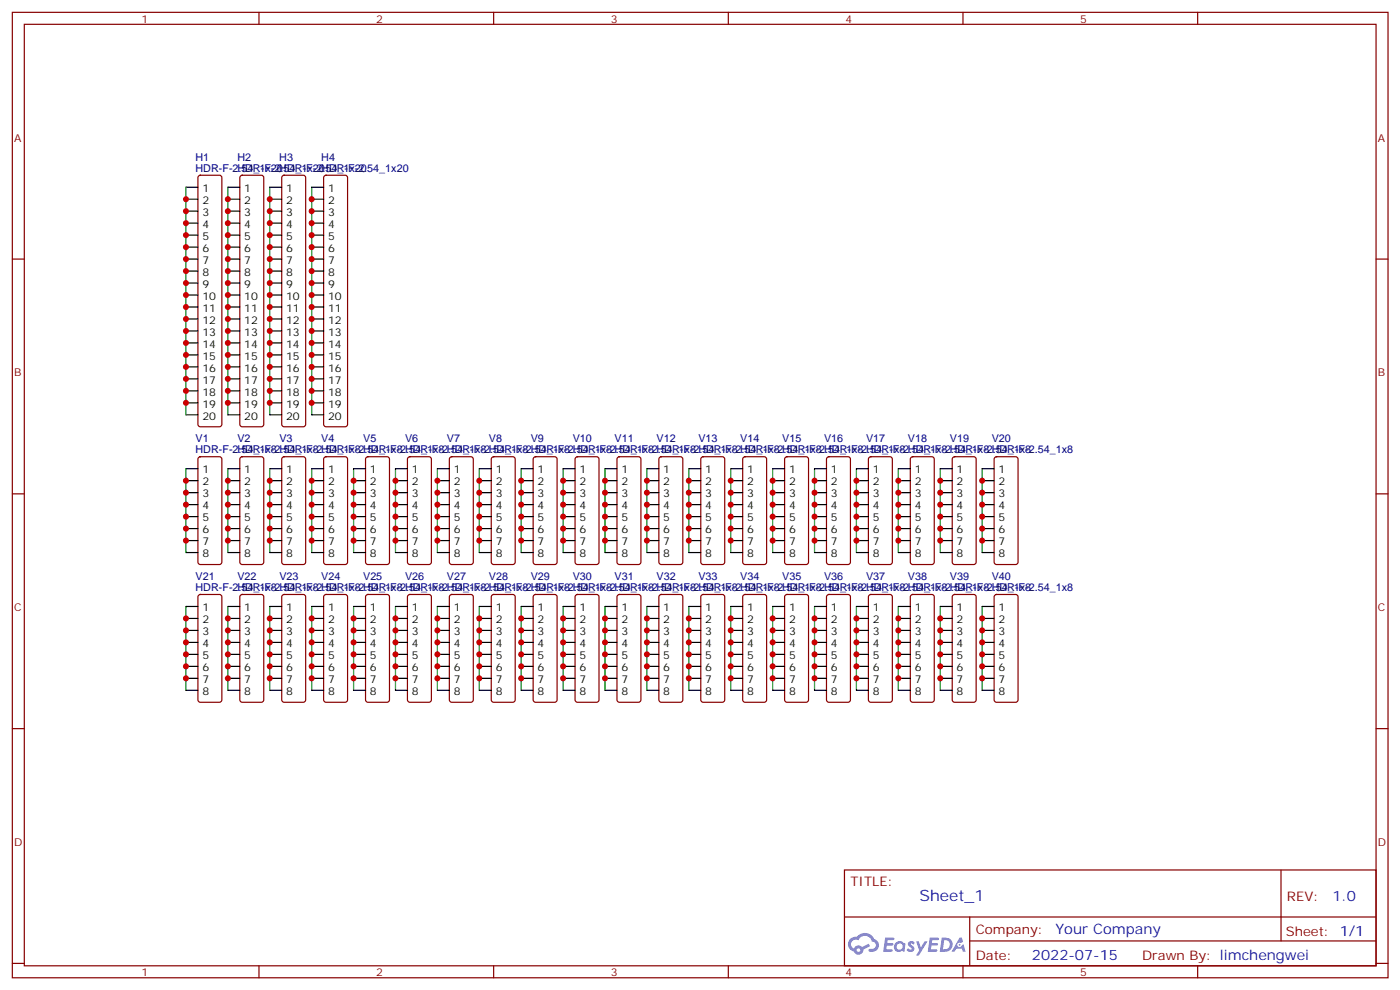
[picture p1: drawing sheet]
<svg xmlns="http://www.w3.org/2000/svg" width="413mm" height="292mm" viewBox="0 0 413 292" stroke-linecap="round" stroke-linejoin="round" font-family="sans-serif">
<g fill="none" stroke="#870000" stroke-width=".35">
<path d="M3.6 3.6h405.4v284.4h-405.4zM7.2 7.2h398.2v277.2h-398.2zM76.3 3.6v3.6M145.5 3.6v3.6M214.6 3.6v3.6M283.7 3.6v3.6M352.9 3.6v3.6M3.6 76.3h3.6M405.4 76.3h3.6M3.6 145.5h3.6M405.4 145.5h3.6M3.6 214.6h3.6"/>
<path d="M405.4 214.6h3.6M248.8 256.2h156.6v28.2h-156.6zM377.4 256.2v20.9M248.8 270.1h156.5M285.7 277.1h119.6M285.7 270.1v14.1M3.6 283.7h3.6M76.3 284.4v3.6M145.5 284.4v3.6M214.6 284.4v3.6M283.7 284.4v3.6M352.9 284.4v3.6"/>
<path d="M405.4 283.7h3.6"/>
</g>
<g fill="#5487ff">
<path d="M267.8 277.4a1.22 1.22 0 0 1 1.7 .3l-.4 .5a.47 .47 0 0 0-.3-.4 .47 .47 0 0 0-.5 .2l.2 .3a1.14 1.14 0 0 1 .7 1.7 1.14 1.14 0 0 1-1.9 0l-.2-.2 .5-.5 .7 .4a.29 .29 0 0 0 .4-.3 .29 .29 0 0 0-.3-.3 1.04 1.04 0 0 1-.6-1.7z"/>
<path d="M260.8 276.2h2.4l.3 .1-.1 .5-1.9 .1-.1 .9h1.5l.4 .3-.4 .4h-1.6l-.2 1.1h1.8l.1 .3-.1 .4h-2.7z"/>
<path d="M274 276.2h2.3l.3 .1-.1 .5-1.8 .1-.1 .9h1.5l.3 .3-.4 .4h-1.6l-.1 1.1h1.7l.2 .3-.2 .4h-2.6z"/>
<path d="M282.7 276.2h.7l.3 1.2-.6 .3a.69 .69 0 0 0-1 .3 .69 .69 0 0 0 .5 1 .69 .69 0 0 0 .8-.7l.5-.2 .6 2.2h-.8l-.2-.9h-1.8l-.5 .9h-.8z"/>
<path d="M269.9 277.2h.8l.6 1.9 1.1-1.9h.9l-2.6 4.2h-.8l.9-1.5z"/>
<path d="M277.5 276.2l-.6 4.1h1.3a2.11 2.11 0 0 0 2.5-2.1 2.11 2.11 0 0 0-2.5-2zM278.2 276.9a1.39 1.39 0 0 1 1.7 1.4 1.39 1.39 0 0 1-1.8 1.3h-.3z"/>
<path d="M263.8 277.8a1.54 1.54 0 0 0-.1 2.1 1.54 1.54 0 0 0 2.2 .2l.6 .2 .3-2.3-.2-.2-.4-.1a1.49 1.49 0 0 0-2.4 .1zM264.1 278.8a.94 .94 0 0 1 1.8 0 .94 .94 0 0 1-1.8 0z"/>
<path d="M250.5 276.5a2.18 2.18 0 0 0 1.1 3.7 1.44 1.44 0 0 0 1.6 1 1.44 1.44 0 0 0 1.2-1.5l2-1-.5-.8-1.9 1a1.47 1.47 0 0 0-2.4 .5 1.39 1.39 0 0 1-.7-2 1.39 1.39 0 0 1 2-.5 2.12 2.12 0 0 1 2.2-1.3 2.12 2.12 0 0 1 1.9 1.7 1.14 1.14 0 0 1 1.1 1.4 1.14 1.14 0 0 1-1.7 .8 .43 .43 0 0 0-.5 .3 .43 .43 0 0 0 .4 .5 1.98 1.98 0 0 0 2.5-1.2 1.98 1.98 0 0 0-1.2-2.5 3.1 3.1 0 0 0-5.3-.7l-.9 .1zM252.4 279.8a.55 .55 0 0 1 1.1 0 .55 .55 0 0 1-1.1 0z"/>
<circle cx="282.7" cy="278.3" r=".26"/>
</g>
<g fill="none" stroke="#870000" stroke-width=".35">
<path d="M58.5 51.8l.5-.2h5.7l.5 .2 .2 .5v72.7l-.3 .5-.4 .2h-5.7l-.5-.2-.2-.5v-72.7zM70.9 51.8l.5-.2h5.6l.5 .2 .2 .5v72.7l-.2 .5-.5 .2h-5.6l-.5-.2-.2-.5v-72.7zM83.2 51.8l.5-.2h5.7l.5 .2 .2 .5v72.7l-.3 .5-.4 .2h-5.7l-.5-.2-.2-.5v-72.7zM95.6 51.8l.5-.2h5.6l.5 .2 .2 .5v72.7l-.2 .5-.5 .2h-5.6l-.5-.2-.2-.5v-72.7zM58.5 134.7l.5-.2h5.7l.5 .2 .2 .5v30.4l-.3 .5-.4 .2h-5.7l-.5-.3-.2-.4v-30.4zM70.9 134.7l.5-.2h5.6l.5 .2 .2 .5v30.4l-.2 .5-.5 .2h-5.6l-.5-.3-.2-.4v-30.4zM83.2 134.7l.5-.2h5.7l.5 .2 .2 .5v30.4l-.3 .5-.4 .2h-5.7l-.5-.3-.2-.4v-30.4zM95.6 134.7l.5-.2h5.6l.5 .2 .2 .5v30.4l-.2 .5-.5 .2h-5.6l-.5-.3-.2-.4v-30.4zM107.9 134.7l.5-.2h5.7l.5 .2 .2 .5v30.4l-.3 .5-.4 .2h-5.7l-.5-.3-.2-.4v-30.4zM120.3 134.7l.5-.2h5.6l.5 .2 .2 .5v30.4l-.2 .5-.5 .2h-5.6l-.5-.3-.2-.4v-30.4zM132.6 134.7l.5-.2h5.6l.5 .2 .3 .5v30.4l-.3 .5-.5 .2h-5.6l-.5-.3-.2-.4v-30.4zM145 134.7l.5-.2h5.6l.5 .2 .2 .5v30.4l-.2 .5-.5 .2h-5.6l-.5-.3-.3-.4v-30.4z"/>
<path d="M157.3 134.7l.5-.2h5.6l.5 .2 .2 .5v30.4l-.2 .5-.5 .2h-5.6l-.5-.3-.2-.4v-30.4zM169.7 134.7l.4-.2h5.7l.5 .2 .2 .5v30.4l-.2 .5-.5 .2h-5.7l-.5-.3-.2-.4v-30.4zM182 134.7l.5-.2h5.6l.5 .2 .2 .5v30.4l-.2 .5-.5 .2h-5.6l-.5-.3-.2-.4v-30.4zM194.4 134.7l.4-.2h5.7l.5 .2 .2 .5v30.4l-.2 .5-.5 .2h-5.7l-.5-.3-.2-.4v-30.4zM206.7 134.7l.5-.2h5.6l.5 .2 .2 .5v30.4l-.2 .5-.5 .2h-5.6l-.5-.3-.2-.4v-30.4zM219.1 134.7l.4-.2h5.7l.5 .2 .2 .5v30.4l-.3 .5-.4 .2h-5.7l-.5-.3-.2-.4v-30.4zM231.4 134.7l.5-.2h5.6l.5 .2 .2 .5v30.4l-.2 .5-.5 .2h-5.6l-.5-.3-.2-.4v-30.4zM243.8 134.7l.4-.2h5.7l.5 .2 .2 .5v30.4l-.3 .5-.4 .2h-5.7l-.5-.3-.2-.4v-30.4zM256.1 134.7l.5-.2h5.6l.5 .2 .2 .5v30.4l-.2 .5-.5 .2h-5.6l-.5-.3-.2-.4v-30.4zM268.5 134.7l.4-.2h5.7l.5 .2 .2 .5v30.4l-.3 .5-.4 .2h-5.7l-.5-.3-.2-.4v-30.4zM280.8 134.7l.5-.2h5.6l.5 .2 .2 .5v30.4l-.2 .5-.5 .2h-5.6l-.5-.3-.2-.4v-30.4zM293.1 134.7l.5-.2h5.7l.5 .2 .2 .5v30.4l-.3 .5-.4 .2h-5.7l-.5-.3-.2-.4v-30.4z"/>
<path d="M58.5 175.3l.5-.2h5.7l.5 .2 .2 .5v30.3l-.3 .5-.4 .2h-5.7l-.5-.2-.2-.5v-30.3zM70.9 175.3l.5-.2h5.6l.5 .2 .2 .5v30.3l-.2 .5-.5 .2h-5.6l-.5-.2-.2-.5v-30.3zM83.2 175.3l.5-.2h5.7l.5 .2 .2 .5v30.3l-.3 .5-.4 .2h-5.7l-.5-.2-.2-.5v-30.3zM95.6 175.3l.5-.2h5.6l.5 .2 .2 .5v30.3l-.2 .5-.5 .2h-5.6l-.5-.2-.2-.5v-30.3zM107.9 175.3l.5-.2h5.7l.5 .2 .2 .5v30.3l-.3 .5-.4 .2h-5.7l-.5-.2-.2-.5v-30.3zM120.3 175.3l.5-.2h5.6l.5 .2 .2 .5v30.3l-.2 .5-.5 .2h-5.6l-.5-.2-.2-.5v-30.3zM132.6 175.3l.5-.2h5.6l.5 .2 .3 .5v30.3l-.3 .5-.5 .2h-5.6l-.5-.2-.2-.5v-30.3zM145 175.3l.5-.2h5.6l.5 .2 .2 .5v30.3l-.2 .5-.5 .2h-5.6l-.5-.2-.3-.5v-30.3zM157.3 175.3l.5-.2h5.6l.5 .2 .2 .5v30.3l-.2 .5-.5 .2h-5.6l-.5-.2-.2-.5v-30.3zM169.7 175.3l.4-.2h5.7l.5 .2 .2 .5v30.3l-.2 .5-.5 .2h-5.7l-.5-.2-.2-.5v-30.3zM182 175.3l.5-.2h5.6l.5 .2 .2 .5v30.3l-.2 .5-.5 .2h-5.6l-.5-.2-.2-.5v-30.3zM194.4 175.3l.4-.2h5.7l.5 .2 .2 .5v30.3l-.2 .5-.5 .2h-5.7l-.5-.2-.2-.5v-30.3z"/>
<path d="M206.7 175.3l.5-.2h5.6l.5 .2 .2 .5v30.3l-.2 .5-.5 .2h-5.6l-.5-.2-.2-.5v-30.3zM219.1 175.3l.4-.2h5.7l.5 .2 .2 .5v30.3l-.3 .5-.4 .2h-5.7l-.5-.2-.2-.5v-30.3zM231.4 175.3l.5-.2h5.6l.5 .2 .2 .5v30.3l-.2 .5-.5 .2h-5.6l-.5-.2-.2-.5v-30.3zM243.8 175.3l.4-.2h5.7l.5 .2 .2 .5v30.3l-.3 .5-.4 .2h-5.7l-.5-.2-.2-.5v-30.3zM256.1 175.3l.5-.2h5.6l.5 .2 .2 .5v30.3l-.2 .5-.5 .2h-5.6l-.5-.2-.2-.5v-30.3zM268.5 175.3l.4-.2h5.7l.5 .2 .2 .5v30.3l-.3 .5-.4 .2h-5.7l-.5-.2-.2-.5v-30.3zM280.8 175.3l.5-.2h5.6l.5 .2 .2 .5v30.3l-.2 .5-.5 .2h-5.6l-.5-.2-.2-.5v-30.3zM293.1 175.3l.5-.2h5.7l.5 .2 .2 .5v30.3l-.3 .5-.4 .2h-5.7l-.5-.2-.2-.5v-30.3z"/>
</g>
<g fill="none" stroke="#000" stroke-width=".35">
<path d="M54.8 55.1h3.5M54.8 58.7h3.5M67.1 55.1h3.6M67.1 58.7h3.6M79.5 55.1h3.5M79.5 58.7h3.5M91.8 55.1h3.6M91.8 58.7h3.6M54.8 62.2h3.5M54.8 65.7h3.5M54.8 69.3h3.5M54.8 72.8h3.5"/>
<path d="M54.8 76.3h3.5M54.8 79.8h3.5M67.1 62.2h3.6M67.1 65.7h3.6M67.1 69.3h3.6M67.1 72.8h3.6M67.1 76.3h3.6M67.1 79.8h3.6M79.5 62.2h3.5M79.5 65.7h3.5M79.5 69.3h3.5M79.5 72.8h3.5"/>
<path d="M79.5 76.3h3.5M79.5 79.8h3.5M91.8 62.2h3.6M91.8 65.7h3.6M91.8 69.3h3.6M91.8 72.8h3.6M91.8 76.3h3.6M91.8 79.8h3.6M54.8 83.4h3.5M54.8 86.9h3.5M54.8 90.4h3.5M54.8 93.9h3.5"/>
<path d="M54.8 97.5h3.5M67.1 83.4h3.6M67.1 86.9h3.6M67.1 90.4h3.6M67.1 93.9h3.6M67.1 97.5h3.6M79.5 83.4h3.5M79.5 86.9h3.5M79.5 90.4h3.5M79.5 93.9h3.5M79.5 97.5h3.5M91.8 83.4h3.6"/>
<path d="M91.8 86.9h3.6M91.8 90.4h3.6M91.8 93.9h3.6M91.8 97.5h3.6M54.8 101h3.5M54.8 104.5h3.5M54.8 108.1h3.5M54.8 111.6h3.5M54.8 115.1h3.5M54.8 118.6h3.5M67.1 101h3.6M67.1 104.5h3.6"/>
<path d="M67.1 108.1h3.6M67.1 111.6h3.6M67.1 115.1h3.6M67.1 118.6h3.6M79.5 101h3.5M79.5 104.5h3.5M79.5 108.1h3.5M79.5 111.6h3.5M79.5 115.1h3.5M79.5 118.6h3.5M91.8 101h3.6M91.8 104.5h3.6"/>
<path d="M91.8 108.1h3.6M91.8 111.6h3.6M91.8 115.1h3.6M91.8 118.6h3.6M54.8 122.2h3.5M54.8 138h3.5M67.1 122.2h3.6M67.1 138h3.6M79.5 122.2h3.5M79.5 138h3.5M91.8 122.2h3.6M91.8 138h3.6"/>
<path d="M104.2 138h3.5M116.5 138h3.6M128.9 138h3.5M141.2 138h3.5M153.6 138h3.5M165.9 138h3.5M178.3 138h3.5M190.6 138h3.5M203 138h3.5M215.3 138h3.5M227.6 138h3.6M240 138h3.5"/>
<path d="M252.3 138h3.6M264.7 138h3.5M277 138h3.6M289.4 138h3.5M54.8 141.6h3.5M54.8 145.1h3.5M54.8 148.6h3.5M54.8 152.2h3.5M54.8 155.7h3.5M54.8 159.2h3.5M67.1 141.6h3.6M67.1 145.1h3.6"/>
<path d="M67.1 148.6h3.6M67.1 152.2h3.6M67.1 155.7h3.6M67.1 159.2h3.6M79.5 141.6h3.5M79.5 145.1h3.5M79.5 148.6h3.5M79.5 152.2h3.5M79.5 155.7h3.5M79.5 159.2h3.5M91.8 141.6h3.6M91.8 145.1h3.6"/>
<path d="M91.8 148.6h3.6M91.8 152.2h3.6M91.8 155.7h3.6M91.8 159.2h3.6M104.2 141.6h3.5M104.2 145.1h3.5M104.2 148.6h3.5M104.2 152.2h3.5M104.2 155.7h3.5M104.2 159.2h3.5M116.5 141.6h3.6M116.5 145.1h3.6"/>
<path d="M116.5 148.6h3.6M116.5 152.2h3.6M116.5 155.7h3.6M116.5 159.2h3.6M128.9 141.6h3.5M128.9 145.1h3.5M128.9 148.6h3.5M128.9 152.2h3.5M128.9 155.7h3.5M128.9 159.2h3.5M141.2 141.6h3.5M141.2 145.1h3.5"/>
<path d="M141.2 148.6h3.5M141.2 152.2h3.5M141.2 155.7h3.5M141.2 159.2h3.5M153.6 141.6h3.5M153.6 145.1h3.5M153.6 148.6h3.5M153.6 152.2h3.5M153.6 155.7h3.5M153.6 159.2h3.5M165.9 141.6h3.5M165.9 145.1h3.5"/>
<path d="M165.9 148.6h3.5M165.9 152.2h3.5M165.9 155.7h3.5M165.9 159.2h3.5M178.3 141.6h3.5M178.3 145.1h3.5M178.3 148.6h3.5M178.3 152.2h3.5M178.3 155.7h3.5M178.3 159.2h3.5M190.6 141.6h3.5M190.6 145.1h3.5"/>
<path d="M190.6 148.6h3.5M190.6 152.2h3.5M190.6 155.7h3.5M190.6 159.2h3.5M203 141.6h3.5M203 145.1h3.5M203 148.6h3.5M203 152.2h3.5M203 155.7h3.5M203 159.2h3.5M215.3 141.6h3.5M215.3 145.1h3.5"/>
<path d="M215.3 148.6h3.5M215.3 152.2h3.5M215.3 155.7h3.5M215.3 159.2h3.5M227.6 141.6h3.6M227.6 145.1h3.6M227.6 148.6h3.6M227.6 152.2h3.6M227.6 155.7h3.6M227.6 159.2h3.6M240 141.6h3.5M240 145.1h3.5"/>
<path d="M240 148.6h3.5M240 152.2h3.5M240 155.7h3.5M240 159.2h3.5M252.3 141.6h3.6M252.3 145.1h3.6M252.3 148.6h3.6M252.3 152.2h3.6M252.3 155.7h3.6M252.3 159.2h3.6M264.7 141.6h3.5M264.7 145.1h3.5"/>
<path d="M264.7 148.6h3.5M264.7 152.2h3.5M264.7 155.7h3.5M264.7 159.2h3.5M277 141.6h3.6M277 145.1h3.6M277 148.6h3.6M277 152.2h3.6M277 155.7h3.6M277 159.2h3.6M289.4 141.6h3.5M289.4 145.1h3.5"/>
<path d="M289.4 148.6h3.5M289.4 152.2h3.5M289.4 155.7h3.5M289.4 159.2h3.5M54.8 162.7h3.5M54.8 178.6h3.5M67.1 162.7h3.6M67.1 178.6h3.6M79.5 162.7h3.5M79.5 178.6h3.5M91.8 162.7h3.6M91.8 178.6h3.6"/>
<path d="M104.2 162.7h3.5M104.2 178.6h3.5M116.5 162.7h3.6M116.5 178.6h3.6M128.9 162.7h3.5M128.9 178.6h3.5M141.2 162.7h3.5M141.2 178.6h3.5M153.6 162.7h3.5M153.6 178.6h3.5M165.9 162.7h3.5M165.9 178.6h3.5"/>
<path d="M178.3 162.7h3.5M178.3 178.6h3.5M190.6 162.7h3.5M190.6 178.6h3.5M203 162.7h3.5M203 178.6h3.5M215.3 162.7h3.5M215.3 178.6h3.5M227.6 162.7h3.6M227.6 178.6h3.6M240 162.7h3.5M240 178.6h3.5"/>
<path d="M252.3 162.7h3.6M252.3 178.6h3.6M264.7 162.7h3.5M264.7 178.6h3.5M277 162.7h3.6M277 178.6h3.6M289.4 162.7h3.5M289.4 178.6h3.5M54.8 182.1h3.5M54.8 185.7h3.5M54.8 189.2h3.5M54.8 192.7h3.5"/>
<path d="M54.8 196.3h3.5M54.8 199.8h3.5M67.1 182.1h3.6M67.1 185.7h3.6M67.1 189.2h3.6M67.1 192.7h3.6M67.1 196.3h3.6M67.1 199.8h3.6M79.5 182.1h3.5M79.5 185.7h3.5M79.5 189.2h3.5M79.5 192.7h3.5"/>
<path d="M79.5 196.3h3.5M79.5 199.8h3.5M91.8 182.1h3.6M91.8 185.7h3.6M91.8 189.2h3.6M91.8 192.7h3.6M91.8 196.3h3.6M91.8 199.8h3.6M104.2 182.1h3.5M104.2 185.7h3.5M104.2 189.2h3.5M104.2 192.7h3.5"/>
<path d="M104.2 196.3h3.5M104.2 199.8h3.5M116.5 182.1h3.6M116.5 185.7h3.6M116.5 189.2h3.6M116.5 192.7h3.6M116.5 196.3h3.6M116.5 199.8h3.6M128.9 182.1h3.5M128.9 185.7h3.5M128.9 189.2h3.5M128.9 192.7h3.5"/>
<path d="M128.9 196.3h3.5M128.9 199.8h3.5M141.2 182.1h3.5M141.2 185.7h3.5M141.2 189.2h3.5M141.2 192.7h3.5M141.2 196.3h3.5M141.2 199.8h3.5M153.6 182.1h3.5M153.6 185.7h3.5M153.6 189.2h3.5M153.6 192.7h3.5"/>
<path d="M153.6 196.3h3.5M153.6 199.8h3.5M165.9 182.1h3.5M165.9 185.7h3.5M165.9 189.2h3.5M165.9 192.7h3.5M165.9 196.3h3.5M165.9 199.8h3.5M178.3 182.1h3.5M178.3 185.7h3.5M178.3 189.2h3.5M178.3 192.7h3.5"/>
<path d="M178.3 196.3h3.5M178.3 199.8h3.5M190.6 182.1h3.5M190.6 185.7h3.5M190.6 189.2h3.5M190.6 192.7h3.5M190.6 196.3h3.5M190.6 199.8h3.5M203 182.1h3.5M203 185.7h3.5M203 189.2h3.5M203 192.7h3.5"/>
<path d="M203 196.3h3.5M203 199.8h3.5M215.3 182.1h3.5M215.3 185.7h3.5M215.3 189.2h3.5M215.3 192.7h3.5M215.3 196.3h3.5M215.3 199.8h3.5M227.6 182.1h3.6M227.6 185.7h3.6M227.6 189.2h3.6M227.6 192.7h3.6"/>
<path d="M227.6 196.3h3.6M227.6 199.8h3.6M240 182.1h3.5M240 185.7h3.5M240 189.2h3.5M240 192.7h3.5M240 196.3h3.5M240 199.8h3.5M252.3 182.1h3.6M252.3 185.7h3.6M252.3 189.2h3.6M252.3 192.7h3.6"/>
<path d="M252.3 196.3h3.6M252.3 199.8h3.6M264.7 182.1h3.5M264.7 185.7h3.5M264.7 189.2h3.5M264.7 192.7h3.5M264.7 196.3h3.5M264.7 199.8h3.5M277 182.1h3.6M277 185.7h3.6M277 189.2h3.6M277 192.7h3.6"/>
<path d="M277 196.3h3.6M277 199.8h3.6M289.4 182.1h3.5M289.4 185.7h3.5M289.4 189.2h3.5M289.4 192.7h3.5M289.4 196.3h3.5M289.4 199.8h3.5M54.8 203.3h3.5M67.1 203.3h3.6M79.5 203.3h3.5M91.8 203.3h3.6"/>
<path d="M104.2 203.3h3.5M116.5 203.3h3.6M128.9 203.3h3.5M141.2 203.3h3.5M153.6 203.3h3.5M165.9 203.3h3.5M178.3 203.3h3.5M190.6 203.3h3.5M203 203.3h3.5M215.3 203.3h3.5M227.6 203.3h3.6M240 203.3h3.5"/>
<path d="M252.3 203.3h3.6M264.7 203.3h3.5M277 203.3h3.6M289.4 203.3h3.5"/>
</g>
<g fill="none" stroke="#008700" stroke-width=".35">
<path d="M54.8 55.1v67.1M67.1 55.1v67.1M79.5 55.1v67.1M91.8 55.1v67.1M54.8 138v24.7M67.1 138v24.7M79.5 138v24.7M91.8 138v24.7M104.2 138v24.7M116.5 138v24.7M128.9 138v24.7M141.2 138v24.7"/>
<path d="M153.6 138v24.7M165.9 138v24.7M178.3 138v24.7M190.6 138v24.7M203 138v24.7M215.3 138v24.7M227.6 138v24.7M240 138v24.7M252.3 138v24.7M264.7 138v24.7M277 138v24.7M289.4 138v24.7"/>
<path d="M54.8 178.6v24.7M67.1 178.6v24.7M79.5 178.6v24.7M91.8 178.6v24.7M104.2 178.6v24.7M116.5 178.6v24.7M128.9 178.6v24.7M141.2 178.6v24.7M153.6 178.6v24.7M165.9 178.6v24.7M178.3 178.6v24.7M190.6 178.6v24.7"/>
<path d="M203 178.6v24.7M215.3 178.6v24.7M227.6 178.6v24.7M240 178.6v24.7M252.3 178.6v24.7M264.7 178.6v24.7M277 178.6v24.7M289.4 178.6v24.7"/>
</g>
<g fill="#c00">
<circle cx="54.8" cy="58.7" r=".88"/>
<circle cx="54.8" cy="62.2" r=".88"/>
<circle cx="54.8" cy="65.7" r=".88"/>
<circle cx="54.8" cy="69.3" r=".88"/>
<circle cx="54.8" cy="72.8" r=".88"/>
<circle cx="54.8" cy="76.3" r=".88"/>
<circle cx="54.8" cy="79.8" r=".88"/>
<circle cx="54.8" cy="83.4" r=".88"/>
<circle cx="54.8" cy="86.9" r=".88"/>
<circle cx="54.8" cy="90.4" r=".88"/>
<circle cx="54.8" cy="93.9" r=".88"/>
<circle cx="54.8" cy="97.5" r=".88"/>
<circle cx="54.8" cy="101" r=".88"/>
<circle cx="54.8" cy="104.5" r=".88"/>
<circle cx="54.8" cy="108.1" r=".88"/>
<circle cx="54.8" cy="111.6" r=".88"/>
<circle cx="54.8" cy="115.1" r=".88"/>
<circle cx="54.8" cy="118.6" r=".88"/>
<circle cx="67.1" cy="118.6" r=".88"/>
<circle cx="67.1" cy="115.1" r=".88"/>
<circle cx="67.1" cy="111.6" r=".88"/>
<circle cx="67.1" cy="108.1" r=".88"/>
<circle cx="67.1" cy="104.5" r=".88"/>
<circle cx="67.1" cy="101" r=".88"/>
<circle cx="67.1" cy="97.5" r=".88"/>
<circle cx="67.1" cy="93.9" r=".88"/>
<circle cx="67.1" cy="90.4" r=".88"/>
<circle cx="67.1" cy="86.9" r=".88"/>
<circle cx="67.1" cy="83.4" r=".88"/>
<circle cx="67.1" cy="79.8" r=".88"/>
<circle cx="67.1" cy="76.3" r=".88"/>
<circle cx="67.1" cy="72.8" r=".88"/>
<circle cx="67.1" cy="69.3" r=".88"/>
<circle cx="67.1" cy="65.7" r=".88"/>
<circle cx="67.1" cy="62.2" r=".88"/>
<circle cx="67.1" cy="58.7" r=".88"/>
<circle cx="79.5" cy="118.6" r=".88"/>
<circle cx="79.5" cy="115.1" r=".88"/>
<circle cx="79.5" cy="111.6" r=".88"/>
<circle cx="79.5" cy="108.1" r=".88"/>
<circle cx="79.5" cy="104.5" r=".88"/>
<circle cx="79.5" cy="101" r=".88"/>
<circle cx="79.5" cy="97.5" r=".88"/>
<circle cx="79.5" cy="93.9" r=".88"/>
<circle cx="79.5" cy="90.4" r=".88"/>
<circle cx="79.5" cy="86.9" r=".88"/>
<circle cx="79.5" cy="83.4" r=".88"/>
<circle cx="79.5" cy="79.8" r=".88"/>
<circle cx="79.5" cy="76.3" r=".88"/>
<circle cx="79.5" cy="72.8" r=".88"/>
<circle cx="79.5" cy="69.3" r=".88"/>
<circle cx="79.5" cy="65.7" r=".88"/>
<circle cx="79.5" cy="62.2" r=".88"/>
<circle cx="79.5" cy="58.7" r=".88"/>
<circle cx="91.8" cy="118.6" r=".88"/>
<circle cx="91.8" cy="115.1" r=".88"/>
<circle cx="91.8" cy="111.6" r=".88"/>
<circle cx="91.8" cy="108.1" r=".88"/>
<circle cx="91.8" cy="104.5" r=".88"/>
<circle cx="91.8" cy="101" r=".88"/>
<circle cx="91.8" cy="97.5" r=".88"/>
<circle cx="91.8" cy="93.9" r=".88"/>
<circle cx="91.8" cy="90.4" r=".88"/>
<circle cx="91.8" cy="86.9" r=".88"/>
<circle cx="91.8" cy="83.4" r=".88"/>
<circle cx="91.8" cy="79.8" r=".88"/>
<circle cx="91.8" cy="76.3" r=".88"/>
<circle cx="91.8" cy="72.8" r=".88"/>
<circle cx="91.8" cy="69.3" r=".88"/>
<circle cx="91.8" cy="65.7" r=".88"/>
<circle cx="91.8" cy="62.2" r=".88"/>
<circle cx="91.8" cy="58.7" r=".88"/>
<circle cx="54.8" cy="141.6" r=".88"/>
<circle cx="54.8" cy="145.1" r=".88"/>
<circle cx="54.8" cy="148.6" r=".88"/>
<circle cx="54.8" cy="152.2" r=".88"/>
<circle cx="54.8" cy="155.7" r=".88"/>
<circle cx="54.8" cy="159.2" r=".88"/>
<circle cx="67.1" cy="159.2" r=".88"/>
<circle cx="67.1" cy="155.7" r=".88"/>
<circle cx="67.1" cy="152.2" r=".88"/>
<circle cx="67.1" cy="148.6" r=".88"/>
<circle cx="67.1" cy="145.1" r=".88"/>
<circle cx="67.1" cy="141.6" r=".88"/>
<circle cx="79.5" cy="159.2" r=".88"/>
<circle cx="79.5" cy="155.7" r=".88"/>
<circle cx="79.5" cy="152.2" r=".88"/>
<circle cx="79.5" cy="148.6" r=".88"/>
<circle cx="79.5" cy="145.1" r=".88"/>
<circle cx="79.5" cy="141.6" r=".88"/>
<circle cx="91.8" cy="159.2" r=".88"/>
<circle cx="91.8" cy="155.7" r=".88"/>
<circle cx="91.8" cy="152.2" r=".88"/>
<circle cx="91.8" cy="148.6" r=".88"/>
<circle cx="91.8" cy="145.1" r=".88"/>
<circle cx="91.8" cy="141.6" r=".88"/>
<circle cx="104.2" cy="159.2" r=".88"/>
<circle cx="104.2" cy="155.7" r=".88"/>
<circle cx="104.2" cy="152.2" r=".88"/>
<circle cx="104.2" cy="148.6" r=".88"/>
<circle cx="104.2" cy="145.1" r=".88"/>
<circle cx="104.2" cy="141.6" r=".88"/>
<circle cx="116.5" cy="159.2" r=".88"/>
<circle cx="116.5" cy="155.7" r=".88"/>
<circle cx="116.5" cy="152.2" r=".88"/>
<circle cx="116.5" cy="148.6" r=".88"/>
<circle cx="116.5" cy="145.1" r=".88"/>
<circle cx="116.5" cy="141.6" r=".88"/>
<circle cx="128.9" cy="159.2" r=".88"/>
<circle cx="128.9" cy="155.7" r=".88"/>
<circle cx="128.9" cy="152.2" r=".88"/>
<circle cx="128.9" cy="148.6" r=".88"/>
<circle cx="128.9" cy="145.1" r=".88"/>
<circle cx="128.9" cy="141.6" r=".88"/>
<circle cx="141.2" cy="159.2" r=".88"/>
<circle cx="141.2" cy="155.7" r=".88"/>
<circle cx="141.2" cy="152.2" r=".88"/>
<circle cx="141.2" cy="148.6" r=".88"/>
<circle cx="141.2" cy="145.1" r=".88"/>
<circle cx="141.2" cy="141.6" r=".88"/>
<circle cx="153.6" cy="159.2" r=".88"/>
<circle cx="153.6" cy="155.7" r=".88"/>
<circle cx="153.6" cy="152.2" r=".88"/>
<circle cx="153.6" cy="148.6" r=".88"/>
<circle cx="153.6" cy="145.1" r=".88"/>
<circle cx="153.6" cy="141.6" r=".88"/>
<circle cx="165.9" cy="159.2" r=".88"/>
<circle cx="165.9" cy="155.7" r=".88"/>
<circle cx="165.9" cy="152.2" r=".88"/>
<circle cx="165.9" cy="148.6" r=".88"/>
<circle cx="165.9" cy="145.1" r=".88"/>
<circle cx="165.9" cy="141.6" r=".88"/>
<circle cx="178.3" cy="159.2" r=".88"/>
<circle cx="178.3" cy="155.7" r=".88"/>
<circle cx="178.3" cy="152.2" r=".88"/>
<circle cx="178.3" cy="148.6" r=".88"/>
<circle cx="178.3" cy="145.1" r=".88"/>
<circle cx="178.3" cy="141.6" r=".88"/>
<circle cx="190.6" cy="159.2" r=".88"/>
<circle cx="190.6" cy="155.7" r=".88"/>
<circle cx="190.6" cy="152.2" r=".88"/>
<circle cx="190.6" cy="148.6" r=".88"/>
<circle cx="190.6" cy="145.1" r=".88"/>
<circle cx="190.6" cy="141.6" r=".88"/>
<circle cx="203" cy="159.2" r=".88"/>
<circle cx="203" cy="155.7" r=".88"/>
<circle cx="203" cy="152.2" r=".88"/>
<circle cx="203" cy="148.6" r=".88"/>
<circle cx="203" cy="145.1" r=".88"/>
<circle cx="203" cy="141.6" r=".88"/>
<circle cx="215.3" cy="159.2" r=".88"/>
<circle cx="215.3" cy="155.7" r=".88"/>
<circle cx="215.3" cy="152.2" r=".88"/>
<circle cx="215.3" cy="148.6" r=".88"/>
<circle cx="215.3" cy="145.1" r=".88"/>
<circle cx="215.3" cy="141.6" r=".88"/>
<circle cx="227.6" cy="159.2" r=".88"/>
<circle cx="227.6" cy="155.7" r=".88"/>
<circle cx="227.6" cy="152.2" r=".88"/>
<circle cx="227.6" cy="148.6" r=".88"/>
<circle cx="227.6" cy="145.1" r=".88"/>
<circle cx="227.6" cy="141.6" r=".88"/>
<circle cx="240" cy="159.2" r=".88"/>
<circle cx="240" cy="155.7" r=".88"/>
<circle cx="240" cy="152.2" r=".88"/>
<circle cx="240" cy="148.6" r=".88"/>
<circle cx="240" cy="145.1" r=".88"/>
<circle cx="240" cy="141.6" r=".88"/>
<circle cx="252.3" cy="159.2" r=".88"/>
<circle cx="252.3" cy="155.7" r=".88"/>
<circle cx="252.3" cy="152.2" r=".88"/>
<circle cx="252.3" cy="148.6" r=".88"/>
<circle cx="252.3" cy="145.1" r=".88"/>
<circle cx="252.3" cy="141.6" r=".88"/>
<circle cx="264.7" cy="159.2" r=".88"/>
<circle cx="264.7" cy="155.7" r=".88"/>
<circle cx="264.7" cy="152.2" r=".88"/>
<circle cx="264.7" cy="148.6" r=".88"/>
<circle cx="264.7" cy="145.1" r=".88"/>
<circle cx="264.7" cy="141.6" r=".88"/>
<circle cx="277" cy="159.2" r=".88"/>
<circle cx="277" cy="155.7" r=".88"/>
<circle cx="277" cy="152.2" r=".88"/>
<circle cx="277" cy="148.6" r=".88"/>
<circle cx="277" cy="145.1" r=".88"/>
<circle cx="277" cy="141.6" r=".88"/>
<circle cx="289.4" cy="159.2" r=".88"/>
<circle cx="289.4" cy="155.7" r=".88"/>
<circle cx="289.4" cy="152.2" r=".88"/>
<circle cx="289.4" cy="148.6" r=".88"/>
<circle cx="289.4" cy="145.1" r=".88"/>
<circle cx="289.4" cy="141.6" r=".88"/>
<circle cx="54.8" cy="199.8" r=".88"/>
<circle cx="54.8" cy="196.3" r=".88"/>
<circle cx="54.8" cy="192.7" r=".88"/>
<circle cx="54.8" cy="189.2" r=".88"/>
<circle cx="54.8" cy="185.7" r=".88"/>
<circle cx="54.8" cy="182.1" r=".88"/>
<circle cx="67.1" cy="199.8" r=".88"/>
<circle cx="67.1" cy="196.3" r=".88"/>
<circle cx="67.1" cy="192.7" r=".88"/>
<circle cx="67.1" cy="189.2" r=".88"/>
<circle cx="67.1" cy="185.7" r=".88"/>
<circle cx="67.1" cy="182.1" r=".88"/>
<circle cx="79.5" cy="199.8" r=".88"/>
<circle cx="79.5" cy="196.3" r=".88"/>
<circle cx="79.5" cy="192.7" r=".88"/>
<circle cx="79.5" cy="189.2" r=".88"/>
<circle cx="79.5" cy="185.7" r=".88"/>
<circle cx="79.5" cy="182.1" r=".88"/>
<circle cx="91.8" cy="199.8" r=".88"/>
<circle cx="91.8" cy="196.3" r=".88"/>
<circle cx="91.8" cy="192.7" r=".88"/>
<circle cx="91.8" cy="189.2" r=".88"/>
<circle cx="91.8" cy="185.7" r=".88"/>
<circle cx="91.8" cy="182.1" r=".88"/>
<circle cx="104.2" cy="199.8" r=".88"/>
<circle cx="104.2" cy="196.3" r=".88"/>
<circle cx="104.2" cy="192.7" r=".88"/>
<circle cx="104.2" cy="189.2" r=".88"/>
<circle cx="104.2" cy="185.7" r=".88"/>
<circle cx="104.2" cy="182.1" r=".88"/>
<circle cx="116.5" cy="199.8" r=".88"/>
<circle cx="116.5" cy="196.3" r=".88"/>
<circle cx="116.5" cy="192.7" r=".88"/>
<circle cx="116.5" cy="189.2" r=".88"/>
<circle cx="116.5" cy="185.7" r=".88"/>
<circle cx="116.5" cy="182.1" r=".88"/>
<circle cx="128.9" cy="199.8" r=".88"/>
<circle cx="128.9" cy="196.3" r=".88"/>
<circle cx="128.9" cy="192.7" r=".88"/>
<circle cx="128.9" cy="189.2" r=".88"/>
<circle cx="128.9" cy="185.7" r=".88"/>
<circle cx="128.9" cy="182.1" r=".88"/>
<circle cx="141.2" cy="199.8" r=".88"/>
<circle cx="141.2" cy="196.3" r=".88"/>
<circle cx="141.2" cy="192.7" r=".88"/>
<circle cx="141.2" cy="189.2" r=".88"/>
<circle cx="141.2" cy="185.7" r=".88"/>
<circle cx="141.2" cy="182.1" r=".88"/>
<circle cx="153.6" cy="199.8" r=".88"/>
<circle cx="153.6" cy="196.3" r=".88"/>
<circle cx="153.6" cy="192.7" r=".88"/>
<circle cx="153.6" cy="189.2" r=".88"/>
<circle cx="153.6" cy="185.7" r=".88"/>
<circle cx="153.6" cy="182.1" r=".88"/>
<circle cx="165.9" cy="199.8" r=".88"/>
<circle cx="165.9" cy="196.3" r=".88"/>
<circle cx="165.9" cy="192.7" r=".88"/>
<circle cx="165.9" cy="189.2" r=".88"/>
<circle cx="165.9" cy="185.7" r=".88"/>
<circle cx="165.9" cy="182.1" r=".88"/>
<circle cx="178.3" cy="199.8" r=".88"/>
<circle cx="178.3" cy="196.3" r=".88"/>
<circle cx="178.3" cy="192.7" r=".88"/>
<circle cx="178.3" cy="189.2" r=".88"/>
<circle cx="178.3" cy="185.7" r=".88"/>
<circle cx="178.3" cy="182.1" r=".88"/>
<circle cx="190.6" cy="199.8" r=".88"/>
<circle cx="190.6" cy="196.3" r=".88"/>
<circle cx="190.6" cy="192.7" r=".88"/>
<circle cx="190.6" cy="189.2" r=".88"/>
<circle cx="190.6" cy="185.7" r=".88"/>
<circle cx="190.6" cy="182.1" r=".88"/>
<circle cx="203" cy="199.8" r=".88"/>
<circle cx="203" cy="196.3" r=".88"/>
<circle cx="203" cy="192.7" r=".88"/>
<circle cx="203" cy="189.2" r=".88"/>
<circle cx="203" cy="185.7" r=".88"/>
<circle cx="203" cy="182.1" r=".88"/>
<circle cx="215.3" cy="199.8" r=".88"/>
<circle cx="215.3" cy="196.3" r=".88"/>
<circle cx="215.3" cy="192.7" r=".88"/>
<circle cx="215.3" cy="189.2" r=".88"/>
<circle cx="215.3" cy="185.7" r=".88"/>
<circle cx="215.3" cy="182.1" r=".88"/>
<circle cx="227.6" cy="199.8" r=".88"/>
<circle cx="227.6" cy="196.3" r=".88"/>
<circle cx="227.6" cy="192.7" r=".88"/>
<circle cx="227.6" cy="189.2" r=".88"/>
<circle cx="227.6" cy="185.7" r=".88"/>
<circle cx="227.6" cy="182.1" r=".88"/>
<circle cx="240" cy="199.8" r=".88"/>
<circle cx="240" cy="196.3" r=".88"/>
<circle cx="240" cy="192.7" r=".88"/>
<circle cx="240" cy="189.2" r=".88"/>
<circle cx="240" cy="185.7" r=".88"/>
<circle cx="240" cy="182.1" r=".88"/>
<circle cx="252.3" cy="199.8" r=".88"/>
<circle cx="252.3" cy="196.3" r=".88"/>
<circle cx="252.3" cy="192.7" r=".88"/>
<circle cx="252.3" cy="189.2" r=".88"/>
<circle cx="252.3" cy="185.7" r=".88"/>
<circle cx="252.3" cy="182.1" r=".88"/>
<circle cx="264.7" cy="199.8" r=".88"/>
<circle cx="264.7" cy="196.3" r=".88"/>
<circle cx="264.7" cy="192.7" r=".88"/>
<circle cx="264.7" cy="189.2" r=".88"/>
<circle cx="264.7" cy="185.7" r=".88"/>
<circle cx="264.7" cy="182.1" r=".88"/>
<circle cx="277" cy="199.8" r=".88"/>
<circle cx="277" cy="196.3" r=".88"/>
<circle cx="277" cy="192.7" r=".88"/>
<circle cx="277" cy="189.2" r=".88"/>
<circle cx="277" cy="185.7" r=".88"/>
<circle cx="277" cy="182.1" r=".88"/>
<circle cx="289.4" cy="199.8" r=".88"/>
<circle cx="289.4" cy="196.3" r=".88"/>
<circle cx="289.4" cy="192.7" r=".88"/>
<circle cx="289.4" cy="189.2" r=".88"/>
<circle cx="289.4" cy="185.7" r=".88"/>
<circle cx="289.4" cy="182.1" r=".88"/>
</g>
<text font-size="4.6" fill="#00f" x="270.9" y="265.3">Sheet_1</text>
<g font-size="4.2" fill="#00f">
<text x="392.6" y="265.5">1.0</text>
<text x="311" y="275">Your Company</text>
<text x="304.1" y="282.9">2022-07-15</text>
</g>
<g font-size="3.9" fill="#800">
<text x="250.6" y="260.8">TITLE:</text>
<text x="379.2" y="265.5">REV:</text>
<text x="287.5" y="275">Company:</text>
<text x="378.9" y="275.6">Sheet: 1/1</text>
<text x="287.5" y="282.7">Date:</text>
<text x="336.5" y="282.8">Drawn By: limchengwei</text>
</g>
<g font-size="3.2" fill="#800">
<text x="41.7" y="6.6">1</text>
<text x="110.9" y="6.6">2</text>
<text x="180" y="6.6">3</text>
<text x="249.2" y="6.6">4</text>
<text x="318.3" y="6.6">5</text>
<text x="4.2" y="41.7">A</text>
<text x="406" y="41.7">A</text>
<text x="4.2" y="110.9">B</text>
<text x="406" y="110.9">B</text>
<text x="4.2" y="180">C</text>
<text x="406" y="180">C</text>
<text x="4.2" y="249.2">D</text>
<text x="406" y="249.2">D</text>
<text x="41.7" y="287.4">1</text>
<text x="110.9" y="287.4">2</text>
<text x="180" y="287.4">3</text>
<text x="249.2" y="287.4">4</text>
<text x="318.3" y="287.4">5</text>
</g>
<g font-size="3.2" fill="#000080">
<text x="57.6" y="47.5">H1</text>
<text x="70" y="47.5">H2</text>
<text x="82.3" y="47.5">H3</text>
<text x="94.7" y="47.5">H4</text>
<text x="57.6" y="50.6">HDR-F-2.54_1x20HDR-F-2.54_1x20</text>
<text x="70" y="50.6">HDR-F-2.54_1x20HDR-F-2.54_1x20</text>
<text x="57.6" y="130.3">V1</text>
<text x="70" y="130.3">V2</text>
<text x="82.3" y="130.3">V3</text>
<text x="94.7" y="130.3">V4</text>
<text x="107" y="130.3">V5</text>
<text x="119.3" y="130.3">V6</text>
<text x="131.7" y="130.3">V7</text>
<text x="144" y="130.3">V8</text>
<text x="156.4" y="130.3">V9</text>
<text x="168.7" y="130.3">V10</text>
<text x="181.1" y="130.3">V11</text>
<text x="193.4" y="130.3">V12</text>
<text x="205.8" y="130.3">V13</text>
<text x="218.1" y="130.3">V14</text>
<text x="230.5" y="130.3">V15</text>
<text x="242.8" y="130.3">V16</text>
<text x="255.2" y="130.3">V17</text>
<text x="267.5" y="130.3">V18</text>
<text x="279.9" y="130.3">V19</text>
<text x="292.2" y="130.3">V20</text>
<text x="57.6" y="133.5">HDR-F-2.54_1x8 HDR-F-2.54_1x8 HDR-F-2.54_1x8 HDR-F-2.54_1x8 HDR-F-2.54_1x8 HDR-F-2.54_1x8 HDR-F-2.54_1x8 HDR-F-2.54_1x8 HDR-F-2.54_1x8 HDR-F-2.54_1x8</text>
<text x="70" y="133.5">HDR-F-2.54_1x8 HDR-F-2.54_1x8 HDR-F-2.54_1x8 HDR-F-2.54_1x8 HDR-F-2.54_1x8 HDR-F-2.54_1x8 HDR-F-2.54_1x8 HDR-F-2.54_1x8 HDR-F-2.54_1x8 HDR-F-2.54_1x8</text>
<text x="57.6" y="170.9">V21</text>
<text x="70" y="170.9">V22</text>
<text x="82.3" y="170.9">V23</text>
<text x="94.7" y="170.9">V24</text>
<text x="107" y="170.9">V25</text>
<text x="119.3" y="170.9">V26</text>
<text x="131.7" y="170.9">V27</text>
<text x="144" y="170.9">V28</text>
<text x="156.4" y="170.9">V29</text>
<text x="168.7" y="170.9">V30</text>
<text x="181.1" y="170.9">V31</text>
<text x="193.4" y="170.9">V32</text>
<text x="205.8" y="170.9">V33</text>
<text x="218.1" y="170.9">V34</text>
<text x="230.5" y="170.9">V35</text>
<text x="242.8" y="170.9">V36</text>
<text x="255.2" y="170.9">V37</text>
<text x="267.5" y="170.9">V38</text>
<text x="279.9" y="170.9">V39</text>
<text x="292.2" y="170.9">V40</text>
<text x="57.6" y="174">HDR-F-2.54_1x8 HDR-F-2.54_1x8 HDR-F-2.54_1x8 HDR-F-2.54_1x8 HDR-F-2.54_1x8 HDR-F-2.54_1x8 HDR-F-2.54_1x8 HDR-F-2.54_1x8 HDR-F-2.54_1x8 HDR-F-2.54_1x8</text>
<text x="70" y="174">HDR-F-2.54_1x8 HDR-F-2.54_1x8 HDR-F-2.54_1x8 HDR-F-2.54_1x8 HDR-F-2.54_1x8 HDR-F-2.54_1x8 HDR-F-2.54_1x8 HDR-F-2.54_1x8 HDR-F-2.54_1x8 HDR-F-2.54_1x8</text>
</g>
<g font-size="3.2">
<text x="59.6" y="56.6">1</text>
<text x="72" y="56.6">1</text>
<text x="84.3" y="56.6">1</text>
<text x="96.7" y="56.6">1</text>
<text x="59.6" y="60.1">2</text>
<text x="59.6" y="63.6">3</text>
<text x="72" y="60.1">2</text>
<text x="72" y="63.6">3</text>
<text x="84.3" y="60.1">2</text>
<text x="84.3" y="63.6">3</text>
<text x="96.7" y="60.1">2</text>
<text x="96.7" y="63.6">3</text>
<text x="59.6" y="67.1">4</text>
<text x="59.6" y="70.7">5</text>
<text x="72" y="67.1">4</text>
<text x="72" y="70.7">5</text>
<text x="84.3" y="67.1">4</text>
<text x="84.3" y="70.7">5</text>
<text x="96.7" y="67.1">4</text>
<text x="96.7" y="70.7">5</text>
<text x="59.6" y="74.2">6</text>
<text x="59.6" y="77.7">7</text>
<text x="72" y="74.2">6</text>
<text x="72" y="77.7">7</text>
<text x="84.3" y="74.2">6</text>
<text x="84.3" y="77.7">7</text>
<text x="96.7" y="74.2">6</text>
<text x="96.7" y="77.7">7</text>
<text x="59.6" y="81.2">8</text>
<text x="72" y="81.2">8</text>
<text x="84.3" y="81.2">8</text>
<text x="96.7" y="81.2">8</text>
<text x="59.6" y="84.8">9</text>
<text x="59.6" y="88.3">10</text>
<text x="72" y="84.8">9</text>
<text x="72" y="88.3">10</text>
<text x="84.3" y="84.8">9</text>
<text x="84.3" y="88.3">10</text>
<text x="96.7" y="84.8">9</text>
<text x="96.7" y="88.3">10</text>
<text x="59.6" y="91.8">11</text>
<text x="59.6" y="95.4">12</text>
<text x="72" y="91.8">11</text>
<text x="72" y="95.4">12</text>
<text x="84.3" y="91.8">11</text>
<text x="84.3" y="95.4">12</text>
<text x="96.7" y="91.8">11</text>
<text x="96.7" y="95.4">12</text>
<text x="59.6" y="98.9">13</text>
<text x="72" y="98.9">13</text>
<text x="84.3" y="98.9">13</text>
<text x="96.7" y="98.9">13</text>
<text x="59.6" y="102.4">14</text>
<text x="59.6" y="105.9">15</text>
<text x="72" y="102.4">14</text>
<text x="72" y="105.9">15</text>
<text x="84.3" y="102.4">14</text>
<text x="84.3" y="105.9">15</text>
<text x="96.7" y="102.4">14</text>
<text x="96.7" y="105.9">15</text>
<text x="59.6" y="109.5">16</text>
<text x="59.6" y="113">17</text>
<text x="72" y="109.5">16</text>
<text x="72" y="113">17</text>
<text x="84.3" y="109.5">16</text>
<text x="84.3" y="113">17</text>
<text x="96.7" y="109.5">16</text>
<text x="96.7" y="113">17</text>
<text x="59.6" y="116.5">18</text>
<text x="72" y="116.5">18</text>
<text x="84.3" y="116.5">18</text>
<text x="96.7" y="116.5">18</text>
<text x="59.6" y="120.1">19</text>
<text x="59.6" y="123.6">20</text>
<text x="72" y="120.1">19</text>
<text x="72" y="123.6">20</text>
<text x="84.3" y="120.1">19</text>
<text x="84.3" y="123.6">20</text>
<text x="96.7" y="120.1">19</text>
<text x="96.7" y="123.6">20</text>
<text x="59.6" y="139.5">1</text>
<text x="59.6" y="143">2</text>
<text x="72" y="139.5">1</text>
<text x="72" y="143">2</text>
<text x="84.3" y="139.5">1</text>
<text x="84.3" y="143">2</text>
<text x="96.7" y="139.5">1</text>
<text x="96.7" y="143">2</text>
<text x="109" y="139.5">1</text>
<text x="109" y="143">2</text>
<text x="121.4" y="139.5">1</text>
<text x="121.4" y="143">2</text>
<text x="133.7" y="139.5">1</text>
<text x="133.7" y="143">2</text>
<text x="146" y="139.5">1</text>
<text x="146" y="143">2</text>
<text x="158.4" y="139.5">1</text>
<text x="158.4" y="143">2</text>
<text x="170.7" y="139.5">1</text>
<text x="170.7" y="143">2</text>
<text x="183.1" y="139.5">1</text>
<text x="183.1" y="143">2</text>
<text x="195.4" y="139.5">1</text>
<text x="195.4" y="143">2</text>
<text x="207.8" y="139.5">1</text>
<text x="207.8" y="143">2</text>
<text x="220.1" y="139.5">1</text>
<text x="220.1" y="143">2</text>
<text x="232.5" y="139.5">1</text>
<text x="232.5" y="143">2</text>
<text x="244.8" y="139.5">1</text>
<text x="244.8" y="143">2</text>
<text x="257.2" y="139.5">1</text>
<text x="257.2" y="143">2</text>
<text x="269.5" y="139.5">1</text>
<text x="269.5" y="143">2</text>
<text x="281.9" y="139.5">1</text>
<text x="281.9" y="143">2</text>
<text x="294.2" y="139.5">1</text>
<text x="294.2" y="143">2</text>
<text x="59.6" y="146.5">3</text>
<text x="72" y="146.5">3</text>
<text x="84.3" y="146.5">3</text>
<text x="96.7" y="146.5">3</text>
<text x="109" y="146.5">3</text>
<text x="121.4" y="146.5">3</text>
<text x="133.7" y="146.5">3</text>
<text x="146" y="146.5">3</text>
<text x="158.4" y="146.5">3</text>
<text x="170.7" y="146.5">3</text>
<text x="183.1" y="146.5">3</text>
<text x="195.4" y="146.5">3</text>
<text x="207.8" y="146.5">3</text>
<text x="220.1" y="146.5">3</text>
<text x="232.5" y="146.5">3</text>
<text x="244.8" y="146.5">3</text>
<text x="257.2" y="146.5">3</text>
<text x="269.5" y="146.5">3</text>
<text x="281.9" y="146.5">3</text>
<text x="294.2" y="146.5">3</text>
<text x="59.6" y="150">4</text>
<text x="59.6" y="153.6">5</text>
<text x="72" y="150">4</text>
<text x="72" y="153.6">5</text>
<text x="84.3" y="150">4</text>
<text x="84.3" y="153.6">5</text>
<text x="96.7" y="150">4</text>
<text x="96.7" y="153.6">5</text>
<text x="109" y="150">4</text>
<text x="109" y="153.6">5</text>
<text x="121.4" y="150">4</text>
<text x="121.4" y="153.6">5</text>
<text x="133.7" y="150">4</text>
<text x="133.7" y="153.6">5</text>
<text x="146" y="150">4</text>
<text x="146" y="153.6">5</text>
<text x="158.4" y="150">4</text>
<text x="158.4" y="153.6">5</text>
<text x="170.7" y="150">4</text>
<text x="170.7" y="153.6">5</text>
<text x="183.1" y="150">4</text>
<text x="183.1" y="153.6">5</text>
<text x="195.4" y="150">4</text>
<text x="195.4" y="153.6">5</text>
<text x="207.8" y="150">4</text>
<text x="207.8" y="153.6">5</text>
<text x="220.1" y="150">4</text>
<text x="220.1" y="153.6">5</text>
<text x="232.5" y="150">4</text>
<text x="232.5" y="153.6">5</text>
<text x="244.8" y="150">4</text>
<text x="244.8" y="153.6">5</text>
<text x="257.2" y="150">4</text>
<text x="257.2" y="153.6">5</text>
<text x="269.5" y="150">4</text>
<text x="269.5" y="153.6">5</text>
<text x="281.9" y="150">4</text>
<text x="281.9" y="153.6">5</text>
<text x="294.2" y="150">4</text>
<text x="294.2" y="153.6">5</text>
<text x="59.6" y="157.1">6</text>
<text x="59.6" y="160.6">7</text>
<text x="72" y="157.1">6</text>
<text x="72" y="160.6">7</text>
<text x="84.3" y="157.1">6</text>
<text x="84.3" y="160.6">7</text>
<text x="96.7" y="157.1">6</text>
<text x="96.7" y="160.6">7</text>
<text x="109" y="157.1">6</text>
<text x="109" y="160.6">7</text>
<text x="121.4" y="157.1">6</text>
<text x="121.4" y="160.6">7</text>
<text x="133.7" y="157.1">6</text>
<text x="133.7" y="160.6">7</text>
<text x="146" y="157.1">6</text>
<text x="146" y="160.6">7</text>
<text x="158.4" y="157.1">6</text>
<text x="158.4" y="160.6">7</text>
<text x="170.7" y="157.1">6</text>
<text x="170.7" y="160.6">7</text>
<text x="183.1" y="157.1">6</text>
<text x="183.1" y="160.6">7</text>
<text x="195.4" y="157.1">6</text>
<text x="195.4" y="160.6">7</text>
<text x="207.8" y="157.1">6</text>
<text x="207.8" y="160.6">7</text>
<text x="220.1" y="157.1">6</text>
<text x="220.1" y="160.6">7</text>
<text x="232.5" y="157.1">6</text>
<text x="232.5" y="160.6">7</text>
<text x="244.8" y="157.1">6</text>
<text x="244.8" y="160.6">7</text>
<text x="257.2" y="157.1">6</text>
<text x="257.2" y="160.6">7</text>
<text x="269.5" y="157.1">6</text>
<text x="269.5" y="160.6">7</text>
<text x="281.9" y="157.1">6</text>
<text x="281.9" y="160.6">7</text>
<text x="294.2" y="157.1">6</text>
<text x="294.2" y="160.6">7</text>
<text x="59.6" y="164.1">8</text>
<text x="72" y="164.1">8</text>
<text x="84.3" y="164.1">8</text>
<text x="96.7" y="164.1">8</text>
<text x="109" y="164.1">8</text>
<text x="121.4" y="164.1">8</text>
<text x="133.7" y="164.1">8</text>
<text x="146" y="164.1">8</text>
<text x="158.4" y="164.1">8</text>
<text x="170.7" y="164.1">8</text>
<text x="183.1" y="164.1">8</text>
<text x="195.4" y="164.1">8</text>
<text x="207.8" y="164.1">8</text>
<text x="220.1" y="164.1">8</text>
<text x="232.5" y="164.1">8</text>
<text x="244.8" y="164.1">8</text>
<text x="257.2" y="164.1">8</text>
<text x="269.5" y="164.1">8</text>
<text x="281.9" y="164.1">8</text>
<text x="294.2" y="164.1">8</text>
<text x="59.6" y="180">1</text>
<text x="59.6" y="183.6">2</text>
<text x="72" y="180">1</text>
<text x="72" y="183.6">2</text>
<text x="84.3" y="180">1</text>
<text x="84.3" y="183.6">2</text>
<text x="96.7" y="180">1</text>
<text x="96.7" y="183.6">2</text>
<text x="109" y="180">1</text>
<text x="109" y="183.6">2</text>
<text x="121.4" y="180">1</text>
<text x="121.4" y="183.6">2</text>
<text x="133.7" y="180">1</text>
<text x="133.7" y="183.6">2</text>
<text x="146" y="180">1</text>
<text x="146" y="183.6">2</text>
<text x="158.4" y="180">1</text>
<text x="158.4" y="183.6">2</text>
<text x="170.7" y="180">1</text>
<text x="170.7" y="183.6">2</text>
<text x="183.1" y="180">1</text>
<text x="183.1" y="183.6">2</text>
<text x="195.4" y="180">1</text>
<text x="195.4" y="183.6">2</text>
<text x="207.8" y="180">1</text>
<text x="207.8" y="183.6">2</text>
<text x="220.1" y="180">1</text>
<text x="220.1" y="183.6">2</text>
<text x="232.5" y="180">1</text>
<text x="232.5" y="183.6">2</text>
<text x="244.8" y="180">1</text>
<text x="244.8" y="183.6">2</text>
<text x="257.2" y="180">1</text>
<text x="257.2" y="183.6">2</text>
<text x="269.5" y="180">1</text>
<text x="269.5" y="183.6">2</text>
<text x="281.9" y="180">1</text>
<text x="281.9" y="183.6">2</text>
<text x="294.2" y="180">1</text>
<text x="294.2" y="183.6">2</text>
<text x="59.6" y="187.1">3</text>
<text x="59.6" y="190.6">4</text>
<text x="72" y="187.1">3</text>
<text x="72" y="190.6">4</text>
<text x="84.3" y="187.1">3</text>
<text x="84.3" y="190.6">4</text>
<text x="96.7" y="187.1">3</text>
<text x="96.7" y="190.6">4</text>
<text x="109" y="187.1">3</text>
<text x="109" y="190.6">4</text>
<text x="121.4" y="187.1">3</text>
<text x="121.4" y="190.6">4</text>
<text x="133.7" y="187.1">3</text>
<text x="133.7" y="190.6">4</text>
<text x="146" y="187.1">3</text>
<text x="146" y="190.6">4</text>
<text x="158.4" y="187.1">3</text>
<text x="158.4" y="190.6">4</text>
<text x="170.7" y="187.1">3</text>
<text x="170.7" y="190.6">4</text>
<text x="183.1" y="187.1">3</text>
<text x="183.1" y="190.6">4</text>
<text x="195.4" y="187.1">3</text>
<text x="195.4" y="190.6">4</text>
<text x="207.8" y="187.1">3</text>
<text x="207.8" y="190.6">4</text>
<text x="220.1" y="187.1">3</text>
<text x="220.1" y="190.6">4</text>
<text x="232.5" y="187.1">3</text>
<text x="232.5" y="190.6">4</text>
<text x="244.8" y="187.1">3</text>
<text x="244.8" y="190.6">4</text>
<text x="257.2" y="187.1">3</text>
<text x="257.2" y="190.6">4</text>
<text x="269.5" y="187.1">3</text>
<text x="269.5" y="190.6">4</text>
<text x="281.9" y="187.1">3</text>
<text x="281.9" y="190.6">4</text>
<text x="294.2" y="187.1">3</text>
<text x="294.2" y="190.6">4</text>
<text x="59.6" y="194.1">5</text>
<text x="59.6" y="197.7">6</text>
<text x="72" y="194.1">5</text>
<text x="72" y="197.7">6</text>
<text x="84.3" y="194.1">5</text>
<text x="84.3" y="197.7">6</text>
<text x="96.7" y="194.1">5</text>
<text x="96.7" y="197.7">6</text>
<text x="109" y="194.1">5</text>
<text x="109" y="197.7">6</text>
<text x="121.4" y="194.1">5</text>
<text x="121.4" y="197.7">6</text>
<text x="133.7" y="194.1">5</text>
<text x="133.7" y="197.7">6</text>
<text x="146" y="194.1">5</text>
<text x="146" y="197.7">6</text>
<text x="158.4" y="194.1">5</text>
<text x="158.4" y="197.7">6</text>
<text x="170.7" y="194.1">5</text>
<text x="170.7" y="197.7">6</text>
<text x="183.1" y="194.1">5</text>
<text x="183.1" y="197.7">6</text>
<text x="195.4" y="194.1">5</text>
<text x="195.4" y="197.7">6</text>
<text x="207.8" y="194.1">5</text>
<text x="207.8" y="197.7">6</text>
<text x="220.1" y="194.1">5</text>
<text x="220.1" y="197.7">6</text>
<text x="232.5" y="194.1">5</text>
<text x="232.5" y="197.7">6</text>
<text x="244.8" y="194.1">5</text>
<text x="244.8" y="197.7">6</text>
<text x="257.2" y="194.1">5</text>
<text x="257.2" y="197.7">6</text>
<text x="269.5" y="194.1">5</text>
<text x="269.5" y="197.7">6</text>
<text x="281.9" y="194.1">5</text>
<text x="281.9" y="197.7">6</text>
<text x="294.2" y="194.1">5</text>
<text x="294.2" y="197.7">6</text>
<text x="59.6" y="201.2">7</text>
<text x="72" y="201.2">7</text>
<text x="84.3" y="201.2">7</text>
<text x="96.7" y="201.2">7</text>
<text x="109" y="201.2">7</text>
<text x="121.4" y="201.2">7</text>
<text x="133.7" y="201.2">7</text>
<text x="146" y="201.2">7</text>
<text x="158.4" y="201.2">7</text>
<text x="170.7" y="201.2">7</text>
<text x="183.1" y="201.2">7</text>
<text x="195.4" y="201.2">7</text>
<text x="207.8" y="201.2">7</text>
<text x="220.1" y="201.2">7</text>
<text x="232.5" y="201.2">7</text>
<text x="244.8" y="201.2">7</text>
<text x="257.2" y="201.2">7</text>
<text x="269.5" y="201.2">7</text>
<text x="281.9" y="201.2">7</text>
<text x="294.2" y="201.2">7</text>
<text x="59.6" y="204.7">8</text>
<text x="72" y="204.7">8</text>
<text x="84.3" y="204.7">8</text>
<text x="96.7" y="204.7">8</text>
<text x="109" y="204.7">8</text>
<text x="121.4" y="204.7">8</text>
<text x="133.7" y="204.7">8</text>
<text x="146" y="204.7">8</text>
<text x="158.4" y="204.7">8</text>
<text x="170.7" y="204.7">8</text>
<text x="183.1" y="204.7">8</text>
<text x="195.4" y="204.7">8</text>
<text x="207.8" y="204.7">8</text>
<text x="220.1" y="204.7">8</text>
<text x="232.5" y="204.7">8</text>
<text x="244.8" y="204.7">8</text>
<text x="257.2" y="204.7">8</text>
<text x="269.5" y="204.7">8</text>
<text x="281.9" y="204.7">8</text>
<text x="294.2" y="204.7">8</text>
</g>
</svg>
